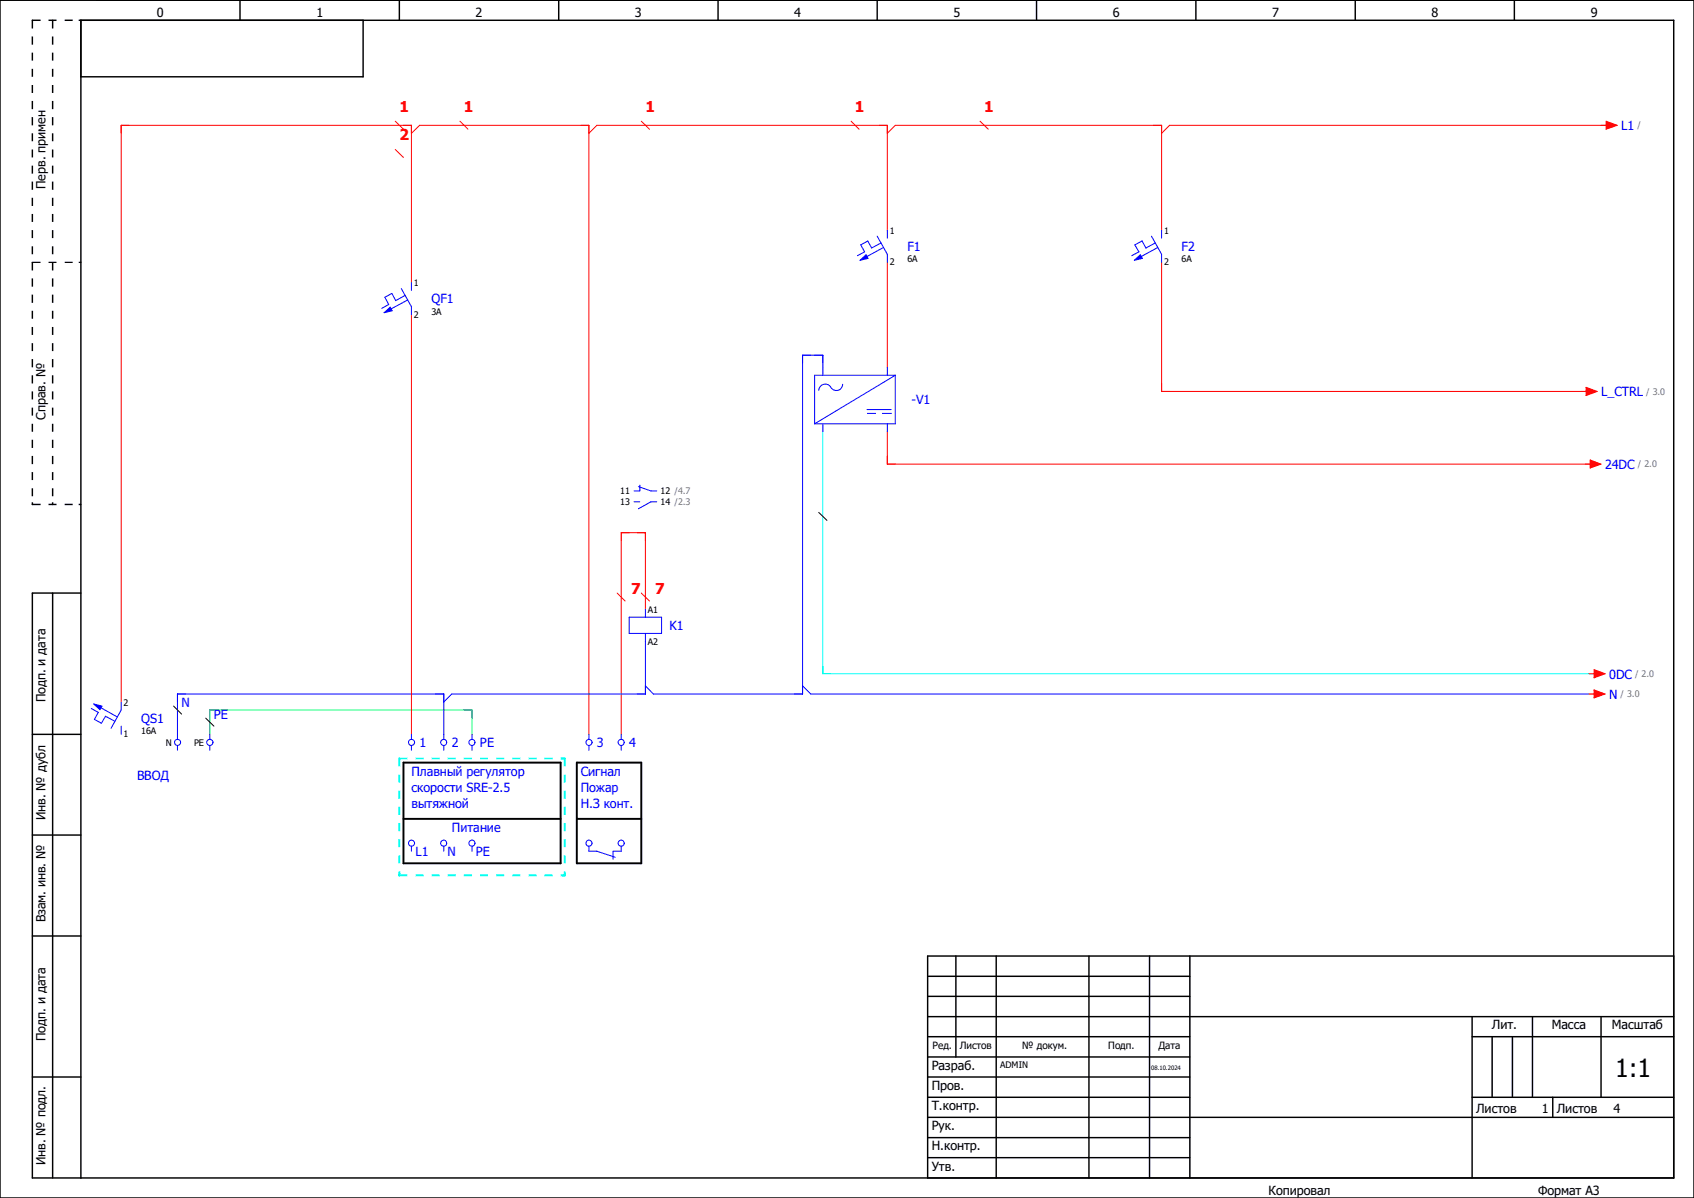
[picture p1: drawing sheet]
<svg xmlns="http://www.w3.org/2000/svg" width="297mm" height="210mm" viewBox="0 0 297 210" stroke-linecap="round" stroke-linejoin="round" font-family="sans-serif">
<path d="M210.1 -.1l-210.1 210.2M0 160.4l70.2 49.6M0 210v.1" fill="none" stroke="#fff" stroke-width=".18"/>
<g fill="none" stroke="#000" stroke-width=".25">
<path d="M0 0h297v210h-297zM42.1 0v3.6M63.7 3.6v9.9h-49.5M70 0v3.6M98 0v3.6M125.9 0v3.6M153.8 0v3.6M181.7 0v3.6M209.7 0v3.6M237.6 0v3.6M265.5 0v3.6M9.2 104v102.5"/>
<path d="M14.2 104h-8.5v102.5h287.8v-202.9h-279.3v202.9M5.7 128.7h8.5M5.7 146.4h8.5M5.7 164.1h8.5M162.6 178.2h130.9M162.6 171.2h46M162.6 174.7h46M167.6 167.6v17.7M174.7 167.6v38.9M190.9 167.6v38.9M201.5 167.6v38.9M208.6 167.6v38.9"/>
<path d="M258.1 178.2v28.3M268.7 178.2v14.2M280.7 178.2v14.2M293.5 167.6h-130.9v38.9M5.7 188.8h8.5M162.6 188.8h46M162.6 195.9h130.9M162.6 181.7h46M162.6 185.3h46M162.6 199.4h46M162.6 192.4h46M258.1 181.7h35.4"/>
<path d="M258.1 192.4h35.4M261.6 181.7v10.7M265.2 181.7v10.7M272.2 192.4v3.5M162.6 202.9h46"/>
</g>
<g fill="#000">
<path d="M13.8 3.4h.4l.1 .2-.5 .1zM13.8 45.9h.5v.2h-.5zM5.5 88.1h.3v.3l-.1 .2-.2-.2zM9.1 88.1h.3v.3l-.2 .2-.1-.2zM13.8 88.3h.4l.1 .2-.5 .1z"/>
<path d="M5.6 3.5l-.1 1.5h.3v-1.4zM5.5 6.4v1.4h.3v-1.4zM5.5 9.2v1.4h.3v-1.4zM5.5 12.1v1.4h.3v-1.4zM5.5 14.9v1.4h.3v-1.4zM5.5 17.7v1.4h.3v-1.4zM5.5 20.5v1.5h.3v-1.5zM5.5 23.4v1.4h.3v-1.4zM5.5 26.2v1.4h.3v-1.4zM5.5 29v1.4h.3v-1.4zM5.5 31.8v1.5h.3v-1.5zM5.5 34.7v1.4h.3v-1.4zM5.5 37.5v1.4h.3v-1.4zM5.5 40.3v1.4h.3v-1.4zM5.5 43.2v1.4h.3v-1.4zM5.5 46v1.4h.3v-1.4zM5.5 48.8v1.4h.3v-1.4zM5.5 51.6v1.5h.3v-1.5zM5.5 54.5v1.4h.3v-1.4zM5.5 57.3v1.4h.3v-1.4zM5.5 60.2v1.4h.3v-1.4zM5.5 62.9v1.5h.3v-1.5zM5.5 65.8v1.4h.3v-1.4zM5.5 68.6v1.4h.3v-1.4zM5.5 71.5v1.4h.3v-1.4zM5.5 74.3v1.4h.3v-1.4zM5.5 77.1v1.4h.3v-1.4zM5.5 79.9v1.5h.3v-1.5zM5.5 82.8v1.4h.3v-1.4zM5.5 85.6v1.4h.3v-1.4z"/>
<path d="M5.6 3.5l.1 .2h1.4v-.3zM8.5 3.4v.3h1.4v-.3zM11.3 3.4v.3h1.4v-.3z"/>
<path d="M9.1 3.5v1.5h.3v-1.4zM9.1 6.4v1.4h.3v-1.4zM9.1 9.2v1.4h.3v-1.4zM9.1 12.1v1.4h.3v-1.4zM9.1 14.9v1.4h.3v-1.4zM9.1 17.7v1.4h.3v-1.4zM9.1 20.5v1.5h.3v-1.5zM9.1 23.4v1.4h.3v-1.4zM9.1 26.2v1.4h.3v-1.4zM9.1 29v1.4h.3v-1.4zM9.1 31.8v1.5h.3v-1.5zM9.1 34.7v1.4h.3v-1.4zM9.1 37.5v1.4h.3v-1.4zM9.1 40.3v1.4h.3v-1.4zM9.1 43.2v1.4h.3v-1.4zM9.1 46v1.4h.3v-1.4zM9.1 48.8v1.4h.3v-1.4zM9.1 51.6v1.5h.3v-1.5zM9.1 54.5v1.4h.3v-1.4zM9.1 57.3v1.4h.3v-1.4zM9.1 60.2v1.4h.3v-1.4zM9.1 62.9v1.5h.3v-1.5zM9.1 65.8v1.4h.3v-1.4zM9.1 68.6v1.4h.3v-1.4zM9.1 71.5v1.4h.3v-1.4zM9.1 74.3v1.4h.3v-1.4zM9.1 77.1v1.4h.3v-1.4zM9.1 79.9v1.5h.3v-1.5zM9.1 82.8v1.4h.3v-1.4zM9.1 85.6v1.4h.3v-1.4z"/>
<path d="M5.6 45.9v.2h1.5v-.2zM8.5 45.9v.2h1.4v-.2zM11.3 45.9v.2h1.4v-.2z"/>
<path d="M5.6 88.3l.1 .3h1.4v-.3zM8.5 88.3v.3h1.4v-.3zM11.3 88.3v.3h1.4v-.3z"/>
</g>
<path d="M144.3 64.4v-2.1h-3.6v59.4h-26.1l-1.4-1.5M113.2 112.4v9.3h-34M31.1 128.7v-7h46.7v7M142.2 121.7h137.8" fill="none" stroke="#00f" stroke-width=".18"/>
<path d="M36.8 128.7v-4.2h46v4.2" fill="none" stroke="#0f0" stroke-width=".18"/>
<path d="M72.1 23.4l1.5-1.4h29.7v106.7M103.3 23.4l1.3-1.4h51v18.3M157 22h46.7v18.3M205.1 22h77.1M72.1 49.5v-27.5h-50.8v101.1M72.1 55.2v73.5M155.6 46v18.4M203.7 46v22.6h74.9M155.6 75.7v5.7h123.7M113.2 106.8v-13.4h-4.3v35.3" fill="none" stroke="#f00" stroke-width=".18"/>
<path d="M144.3 75.7v42.4h135.7" fill="none" stroke="#0ff" stroke-width=".18"/>
<path d="M70.7 133.7h27.6v17.6h-27.6zM101.1 133.7h11.3v17.6h-11.3zM70.7 143.6h27.6M101.1 143.6h11.3" fill="none" stroke="#000" stroke-width=".34"/>
<g fill="#0ff">
<path d="M98.5 153.3h.5l.2 .2-.2 .1h-.5z"/>
<path d="M98.8 153h.4l-.1 .6h-.2z"/>
<path d="M98.5 132.8h.5l.2 .2-.2 .1h-.5z"/>
<path d="M69.8 153h.4l-.1 .6h-.2z"/>
<path d="M69.9 153.3v.3h.1h1.4v-.3zM72.9 153.3v.3h1.4v-.3zM75.7 153.3v.3h1.4v-.3zM78.5 153.3v.3h1.4v-.3zM81.3 153.3v.3h1.5v-.3zM84.2 153.3v.3h1.4v-.3zM87 153.3v.3h1.4v-.3zM89.8 153.3v.3h1.4v-.3zM92.7 153.3v.3h1.4v-.3zM95.5 153.3v.3h1.4v-.3zM98.3 153.3v.3h.7l.2-.1-.2-.2z"/>
<path d="M98.9 132.9l-.1 1.5h.4v-1.4l-.2-.2zM98.8 135.8v1.4h.4v-1.4zM98.8 138.6v1.4h.4v-1.4zM98.8 141.4v1.5h.4v-1.5zM98.8 144.3v1.4h.4v-1.4zM98.8 147.1v1.4h.4v-1.4zM98.8 149.9v1.4h.4v-1.4zM98.8 152.8v.7l.2 .1 .2-.1v-.7z"/>
<path d="M69.9 132.9v.1l.1 .1h1.4v-.3zM72.9 132.8v.3h1.4v-.3zM75.7 132.8v.3h1.4v-.3zM78.5 132.8v.3h1.4v-.3zM81.3 132.8v.3h1.5v-.3zM84.2 132.8v.3h1.4v-.3zM87 132.8v.3h1.4v-.3zM89.8 132.8v.3h1.4v-.3zM92.7 132.8v.3h1.4v-.3zM95.5 132.8v.3h1.4v-.3zM98.3 132.8v.3h.7l.2-.1-.2-.2z"/>
<path d="M69.9 132.9l-.1 1.5h.4v-1.4l-.2-.2zM69.8 135.8v1.4h.4v-1.4zM69.8 138.6v1.4h.4v-1.4zM69.8 141.4v1.5h.4v-1.5zM69.8 144.3v1.4h.4v-1.4zM69.8 147.1v1.4h.4v-1.4zM69.8 149.9v1.4h.4v-1.4zM69.8 152.8v.7l.2 .1 .2-.1v-.7z"/>
</g>
<path d="M154.2 22h1.4v1.4l1.4-1.4M202.2 22h1.5v1.4l1.4-1.4M155.6 79.9v1.5h1.4M203.7 67.2v1.4h1.4" fill="none" stroke="#f00" stroke-width=".18"/>
<g fill="none" stroke="#00f" stroke-width=".18">
<path d="M198.9 45.6l1-.9 .4 .6zM201.9 41.4l1.8 3.2v1.4M202.6 42.6l-1.7 .9-.7-1.3-1.2 .7 .7 1.3-1.3 .6M203 43.4l-2.9 1.6M203.7 40.3v1.4M142.2 62.3h-1.5v1.4M142.8 62.3h1.5v1.4M111.2 88h1M111.9 85.3l2.2 .8h1M112.2 85v1.1h-1M115.1 88h-1l-2.2 1.2M110.3 108.2h5.7v2.8h-5.7z"/>
<path d="M113.2 106.8v1.4M113.2 111v1.4M31.1 128.7v.9M31.1 130.7v.8M36.8 128.7v.9M36.8 130.7v.8M72.1 128.7v.9M72.1 130.7v.8M76.4 121.7h1.4v1.4l1.4-1.4M77.8 128.7v.9M77.8 130.7v.8M82.8 128.7v.9"/>
<path d="M82.8 130.7v.8M103.3 128.7v.9M103.3 130.7v.8M108.9 128.7v.9M108.9 130.7v.8M139.3 121.7h1.4v-1.5l1.5 1.5M72.1 148.3v.9M77.8 148.3v.9M82.8 148.3v.9M103.3 148.3v.9h1.4M104.6 149.2l3.3 1.1M108.9 148.3v.9h-1.4v1.4"/>
<circle cx="31.1" cy="130.1" r=".54"/>
<circle cx="36.8" cy="130.1" r=".54"/>
<circle cx="72.2" cy="130.1" r=".54"/>
<circle cx="77.8" cy="130.1" r=".53"/>
<circle cx="82.7" cy="130.1" r=".53"/>
<circle cx="103.3" cy="130.1" r=".54"/>
<circle cx="108.9" cy="130.1" r=".53"/>
<circle cx="72.2" cy="147.8" r=".54"/>
<circle cx="77.8" cy="147.8" r=".53"/>
<circle cx="82.7" cy="147.8" r=".53"/>
<circle cx="103.3" cy="147.8" r=".54"/>
<circle cx="108.9" cy="147.8" r=".53"/>
</g>
<path d="M144.3 116.7v1.4h1.4" fill="none" stroke="#0ff" stroke-width=".18"/>
<path d="M81.3 124.5h1.5v1.4" fill="none" stroke="#0f0" stroke-width=".18"/>
<path d="M198.9 45.6l1-.9 .4 .6z" fill="#00f"/>
<path d="M150.8 45.6l1-.9 .4 .6zM153.8 41.4l1.8 3.2v1.4M154.5 42.6l-1.7 .9-.7-1.3-1.2 .7 .7 1.3-1.3 .6M154.9 43.4l-2.9 1.6M155.6 40.3v1.4" fill="none" stroke="#00f" stroke-width=".18"/>
<path d="M150.8 45.6l1-.9 .4 .6z" fill="#00f"/>
<g fill="none" stroke="#00f" stroke-width=".18">
<path d="M67.4 54.8l1-1 .3 .7zM70.4 50.6l1.7 3.2v1.4M71 51.8l-1.6 .9-.7-1.3-1.2 .7 .7 1.3-1.3 .7M71.5 52.6l-2.9 1.5M72.1 49.5v1.4M144.3 64.4v1.4M144.3 74.3v1.4M147.7 67.4a1.17 1.17 0 0 1-1 1.1 1.17 1.17 0 0 1-1.3-.9 1.15 1.15 0 0 0-1.2-.2 1.15 1.15 0 0 0-.6 1.1M152 72.5h1.6M152 71.8h4.3M154.7 72.5h1.6M155.6 64.4v1.4"/>
<path d="M155.6 74.3v1.4M157 65.8l-14.2 8.5M157 65.8v8.5h-14.2M157 65.8h-14.2v8.5"/>
</g>
<path d="M69.3 21.3l1.4 1.3M69.3 26.2l1.4 1.4M80.6 21.3l1.4 1.3M112.4 21.3l1.5 1.3M149.2 21.3l1.4 1.3M171.8 21.3l1.5 1.3M108.2 104l1.4 1.4M112.4 104l1.5 1.4" fill="none" stroke="#f00" stroke-width=".18"/>
<path d="M67.4 54.8l1-1 .3 .7z" fill="#00f"/>
<path d="M16 124.2l1.2 .7-.6 1.2 1.2 .7 .7-1.2 1.7 .8M16.4 123.4l1.5 .4-.4 .6zM17.7 124.1l2.9 1.6M21.3 123.1v1.4l-1.8 3.2M21.3 127.3v1.4" fill="none" stroke="#00f" stroke-width=".18"/>
<path d="M16.4 123.4l1.5 .4-.4 .6z" fill="#00f"/>
<path d="M281.6 21.3l1.9 .7-1.9 .6z" fill="none" stroke="#f00" stroke-width=".18"/>
<path d="M281.6 21.3l1.9 .7-1.9 .6z" fill="#f00"/>
<path d="M280.7 22h.9M279.5 120.9l1.9 .8-1.9 .6z" fill="none" stroke="#f00" stroke-width=".18"/>
<path d="M279.5 120.9l1.9 .8-1.9 .6z" fill="#f00"/>
<path d="M278.8 80.6l1.9 .8-1.9 .6zM278.6 121.7h.9" fill="none" stroke="#f00" stroke-width=".18"/>
<path d="M278.8 80.6l1.9 .8-1.9 .6z" fill="#f00"/>
<path d="M278.1 67.9l1.9 .7-1.9 .7zM277.9 81.4h.9" fill="none" stroke="#f00" stroke-width=".18"/>
<path d="M278.1 67.9l1.9 .7-1.9 .7z" fill="#f00"/>
<path d="M277.2 68.6h.9M279.5 117.4l1.9 .7-1.9 .7z" fill="none" stroke="#f00" stroke-width=".18"/>
<path d="M279.5 117.4l1.9 .7-1.9 .7z" fill="#f00"/>
<path d="M278.6 118.1h.9" fill="none" stroke="#f00" stroke-width=".18"/>
<path d="M143.6 89.8l1.4 1.4M30.4 123.8l1.4 1.4M36.1 125.9l1.4 1.4" fill="none" stroke="#000" stroke-width=".18"/>
<text font-size="4.4" x="283.2" y="188.8">1:1</text>
<g font-size="2.6" fill="#f00">
<text x="70" y="19.6">1</text>
<text x="81.3" y="19.6">1</text>
<text x="113.2" y="19.6">1</text>
<text x="149.9" y="19.6">1</text>
<text x="172.6" y="19.6">1</text>
<text x="70" y="24.6">2</text>
<text x="110.7" y="104.1">7</text>
<text x="114.9" y="104.1">7</text>
</g>
<g font-size="2.2">
<text x="27.5" y="3">0</text>
<text x="55.5" y="3">1</text>
<text x="83.4" y="3">2</text>
<text x="111.3" y="3">3</text>
<text x="139.2" y="3">4</text>
<text x="167.2" y="3">5</text>
<text x="195.1" y="3">6</text>
<text x="223.1" y="3">7</text>
<text x="251" y="3">8</text>
<text x="278.9" y="3">9</text>
<text x="8" y="33.1" transform="rotate(-90 8 33.1)">Перв. примен</text>
<text x="8" y="73.6" transform="rotate(-90 8 73.6)">Справ. №</text>
<text x="8" y="123.1" transform="rotate(-90 8 123.1)">Подп. и дата</text>
<text x="8" y="143.8" transform="rotate(-90 8 143.8)">Инв. № дубл</text>
<text x="8" y="161.7" transform="rotate(-90 8 161.7)">Взам. инв. №</text>
<text x="8" y="182.5" transform="rotate(-90 8 182.5)">Подп. и дата</text>
<text x="261.6" y="180.5">Лит.</text>
<text x="272.1" y="180.5">Масса</text>
<text x="282.6" y="180.5">Масштаб</text>
<text x="163.4" y="187.5">Разраб.</text>
<text x="163.4" y="191.1">Пров.</text>
<text x="163.4" y="194.6">Т.контр.</text>
<text x="258.8" y="195.2">Листов</text>
<text x="270.3" y="195.2">1</text>
<text x="273" y="195.2">Листов</text>
<text x="282.9" y="195.2">4</text>
<text x="163.4" y="198.2">Рук.</text>
<text x="163.4" y="201.7">Н.контр.</text>
<text x="8" y="204.3" transform="rotate(-90 8 204.3)">Инв. № подл.</text>
<text x="163.4" y="205.2">Утв.</text>
<text x="222.4" y="209.5">Копировал</text>
<text x="269.7" y="209.5">Формат А3</text>
</g>
<g font-size="2.2" fill="#00f">
<text x="284.3" y="22.8">L1</text>
<text x="159.1" y="44">F1</text>
<text x="207.2" y="44">F2</text>
<text x="75.6" y="53.2">QF1</text>
<text x="159.8" y="70.9">-V1</text>
<text x="280.8" y="69.5">L_CTRL</text>
<text x="281.4" y="82.2">24DC</text>
<text x="117.4" y="110.4">K1</text>
<text x="282.2" y="119">0DC</text>
<text x="31.8" y="124">N</text>
<text x="282.2" y="122.5">N</text>
<text x="24.8" y="126.7">QS1</text>
<text x="37.5" y="126.1">PE</text>
<text x="73.5" y="131">1</text>
<text x="79.2" y="131">2</text>
<text x="84.2" y="131">PE</text>
<text x="104.6" y="131">3</text>
<text x="110.3" y="131">4</text>
<text x="24" y="136.7">ВВОД</text>
<text x="72.1" y="136">Плавный регулятор</text>
<text x="101.8" y="136">Сигнал</text>
<text x="72.1" y="138.9">скорости SRE-2.5</text>
<text x="72.1" y="141.6">вытяжной</text>
<text x="101.8" y="141.6">Н.З конт.</text>
<text x="101.8" y="138.9">Пожар</text>
<text x="79.2" y="145.9">Питание</text>
<text x="72.9" y="150.1">L1</text>
<text x="78.5" y="150.1">N</text>
<text x="83.4" y="150.1">PE</text>
</g>
<g font-size="1.8">
<text x="163.5" y="183.8">Ред.</text>
<text x="168.3" y="183.8">Листов</text>
<text x="179.2" y="183.8">№ докум.</text>
<text x="194.3" y="183.8">Подп.</text>
<text x="203.1" y="183.8">Дата</text>
</g>
<g font-size="1.6" fill="#7ca552">
<text x="287.1" y="22.5">/</text>
<text x="288.6" y="69.2">/ 3.0</text>
<text x="287.2" y="81.9">/ 2.0</text>
<text x="286.7" y="118.7">/ 2.0</text>
<text x="284.1" y="122.2">/ 3.0</text>
</g>
<g font-size="1.6">
<text x="156" y="40.9">1</text>
<text x="204.1" y="40.9">1</text>
<text x="156" y="46.5">2</text>
<text x="159.1" y="46">6A</text>
<text x="204.1" y="46.5">2</text>
<text x="207.2" y="46">6A</text>
<text x="72.6" y="50.1">1</text>
<text x="72.6" y="55.7">2</text>
<text x="75.6" y="55.2">3A</text>
<text x="108.8" y="86.6">11</text>
<text x="108.8" y="88.5">13</text>
<text x="115.8" y="86.6">12 /4.7</text>
<text x="115.8" y="88.5">14 /2.3</text>
<text x="113.6" y="107.4">A1</text>
<text x="113.6" y="113">A2</text>
<text x="21.6" y="123.7">2</text>
<text x="21.6" y="129.3">1</text>
<text x="24.8" y="128.7">16A</text>
<text x="29.1" y="130.7">N</text>
<text x="34" y="130.7">PE</text>
<text x="175.4" y="187.3">ADMIN</text>
</g>
<text font-size="1.1" x="201.8" y="187.5">08.10.2024</text>
</svg>
